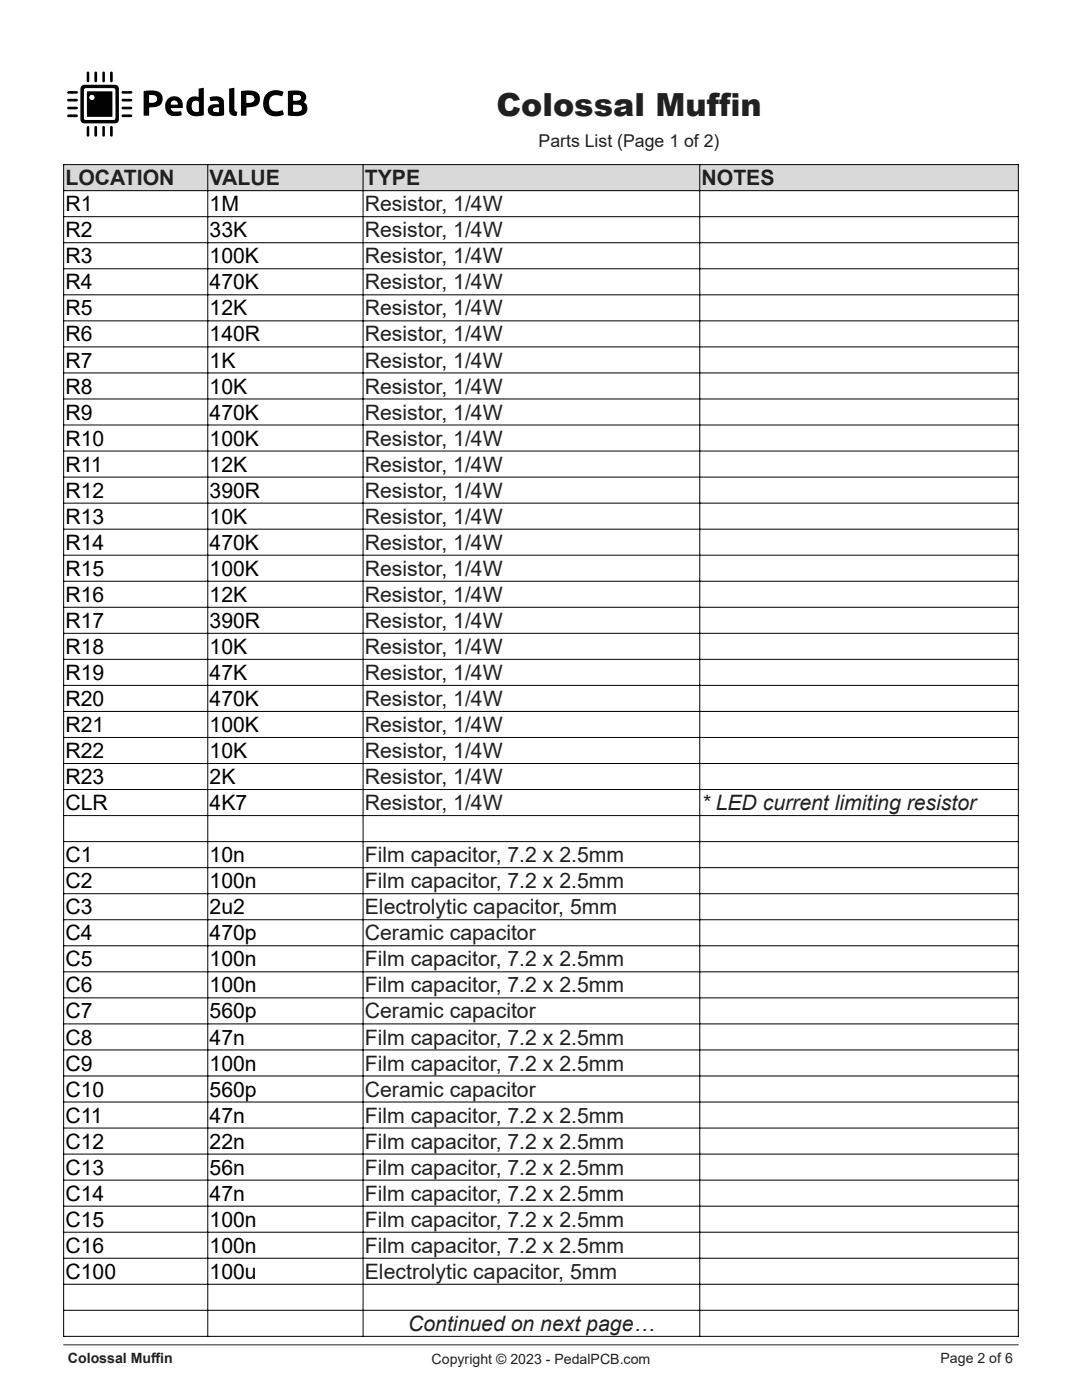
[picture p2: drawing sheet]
<svg xmlns="http://www.w3.org/2000/svg" width="216mm" height="279mm" viewBox="0 0 216 279" stroke-linecap="round" stroke-linejoin="round" font-family="sans-serif">
<path d="M12.7 268.4h190.5" fill="none" stroke="#231f20" stroke-width=".2"/>
<path d="M12.7 12.7v16.4h49.3v-16.4zM16.3 17.1a3.5 3.5 0 0 0-.3 2.2v3a3.4 3.4 0 0 0 .3 2.1 3.5 3.5 0 0 0 2.1 .2h3a3.5 3.5 0 0 0 2.1-.2l.2-.7v-5.4a.99 .99 0 0 0-.9-1.4h-4.4a3.5 3.5 0 0 0-2.1 .2zM57.4 18.2v4.8l1.6 .2a1.84 1.84 0 0 0 2.3-1.7 1.09 1.09 0 0 0-.7-1.1 1.31 1.31 0 0 0 .4-1.5 1.31 1.31 0 0 0-1.4-.8zM39.6 17.7v1.7a1.77 1.77 0 0 0-1.9 .3 1.77 1.77 0 0 0-.5 1.8 1.92 1.92 0 0 0 2.5 1.7l1-.2v-5.5zM28.7 18.2v4.9h1.1v-1.6l.2-.1a1.92 1.92 0 0 0 2.5-1.9 1.67 1.67 0 0 0-1.9-1.4zM48.1 18.2v4.9h1.1v-1.6a4.5 4.5 0 0 0 2.2-.6 1.7 1.7 0 0 0 .3-2 1.7 1.7 0 0 0-1.8-.8zM53.1 18.8a2.66 2.66 0 0 0-.3 3.2 2.66 2.66 0 0 0 3 1.2l.9-.4-.3-.8a1.79 1.79 0 0 1-2.6-.6l-.1-.3a1.58 1.58 0 0 1 .5-1.8 1.58 1.58 0 0 1 1.8-.1h.3l.3-.8a2.76 2.76 0 0 0-3.5 .4zM33.6 19.7a2.03 2.03 0 0 0-.4 2.5 2.03 2.03 0 0 0 2.4 .9l.6-.1-.1-.8-.9 .1a.86 .86 0 0 1-1.1-.7h2.4a1.78 1.78 0 0 0-.7-2.1 1.78 1.78 0 0 0-2.2 .2zM41.8 19.4l.2 .8 .8-.1a.64 .64 0 0 1 .9 .7 1.94 1.94 0 0 0-2.2 .8 1.21 1.21 0 0 0 1.4 1.6l1.8-.2v-2.2a1.44 1.44 0 0 0-2-1.6zM45.7 17.7v3.8a1.19 1.19 0 0 0 .3 1.3 1.19 1.19 0 0 0 1.2 .3l.2-.8a.59 .59 0 0 1-.6-.7v-4.1zM13.4 19.8v.3l.3 .2h1.5l.3-.3-.3-.3zM24.3 19.8v.3l.3 .2h1.5l.3-.3-.3-.3zM13.4 23v.3l.3 .1h1.5l.3-.3-.3-.3zM24.3 22.9v.4l.3 .1h1.5l.3-.3-.3-.3zM18.9 25.2l-.1 1.8 .3 .3 .2-.1 .1-.2v-1.5l-.1-.3zM18.9 14.3l-.1 1.8 .3 .3 .3-.3v-1.5l-.1-.3zM24.3 18.3v.3l.2 .1h1.6l.3-.3-.3-.2zM24.3 21.4v.3l.2 .1h1.6l.3-.3-.3-.2zM22.1 14.3l-.1 1.8 .2 .3 .3-.3v-1.5l-.1-.3zM22.1 25.2l-.1 1.8 .2 .3 .3-.3v-1.6l-.1-.2zM13.4 21.4v.3l.3 .1h1.5l.3-.2-.3-.3zM13.5 18.3l-.1 .3 .3 .1h1.5l.3-.3-.3-.2zM20.5 14.3l-.1 1.8 .3 .3 .2-.3v-1.5l-.1-.3zM17.4 25.2l-.1 1.8 .3 .3 .2-.3v-1.6l-.1-.2zM17.4 14.3l-.1 1.8 .3 .3 .2-.3v-1.5l-.1-.3zM20.5 25.2l-.1 1.8 .3 .3 .2-.3v-1.6l-.1-.2z" fill-rule="evenodd" fill="#fff"/>
<g fill="#000">
<path d="M13.5 18.3l1.7-.1 .3 .2-.3 .3h-1.5l-.3-.1z" fill-rule="evenodd"/>
<path d="M17.4 14.3h.3l.1 .3v1.5l-.2 .3-.3-.3z" fill-rule="evenodd"/>
<path d="M18.9 14.3h.4l.1 .3v1.5l-.3 .3-.3-.3z" fill-rule="evenodd"/>
<path d="M20.5 14.3h.3l.1 .3v1.5l-.2 .3-.3-.3z" fill-rule="evenodd"/>
<path d="M22.1 14.3h.3l.1 .3v1.5l-.3 .3-.2-.3z" fill-rule="evenodd"/>
<path d="M24.3 19.8l1.8-.1 .3 .3-.3 .3h-1.5l-.3-.2z" fill-rule="evenodd"/>
<path d="M24.3 18.3l1.8-.1 .3 .2-.3 .3h-1.6l-.2-.1z" fill-rule="evenodd"/>
<path d="M28.7 18.2l.2-.1a5.1 5.1 0 0 1 3 .4 1.71 1.71 0 0 1 .4 2 1.71 1.71 0 0 1-2 .9l-.5 .1v1.6h-1.1zM29.8 19v1.5a1.44 1.44 0 0 0 1.5-.5 .77 .77 0 0 0-.2-.8 .77 .77 0 0 0-.8-.2z" fill-rule="evenodd"/>
<path d="M39.6 17.7l1.1-.2v5.5a2.72 2.72 0 0 1-3.3-.7 2.21 2.21 0 0 1 1-3l1.2 .1zM38.5 20.3a1.19 1.19 0 0 0 .6 2h.5v-2a.78 .78 0 0 0-1.1 0z" fill-rule="evenodd"/>
<path d="M45.7 17.7l1.1-.2v4.1a.59 .59 0 0 0 .6 .7l-.2 .8a1.19 1.19 0 0 1-1.2-.3 1.19 1.19 0 0 1-.3-1.3z" fill-rule="evenodd"/>
<path d="M48.1 18.2l.2-.1a4.9 4.9 0 0 1 3.2 .5 1.7 1.7 0 0 1 .2 2 1.7 1.7 0 0 1-1.8 .8l-.7 .1v1.6h-1.1zM49.2 19v1.5a1.06 1.06 0 0 0 1.5-1 1.38 1.38 0 0 0-1.5-.5z" fill-rule="evenodd"/>
<path d="M57.4 18.2l1.7-.2a1.65 1.65 0 0 1 2 1.4l-.1 .4-.4 .6a1.41 1.41 0 0 1 .7 1.6 1.41 1.41 0 0 1-1.3 1.1l-1 .1-1.6-.2zM58.5 20.9v1.3l.7 .1a.74 .74 0 0 0 .9-.3 .74 .74 0 0 0 0-.9l-.6-.2zM58.6 19l-.1 .9a1.42 1.42 0 0 0 1.5-.2 .67 .67 0 0 0-.2-.7 .67 .67 0 0 0-.7-.1z" fill-rule="evenodd"/>
<path d="M13.4 21.4l1.8-.1 .3 .3-.3 .2h-1.5l-.3-.1z" fill-rule="evenodd"/>
<path d="M13.4 23l1.8-.2 .3 .3-.3 .3h-1.5l-.3-.1z" fill-rule="evenodd"/>
<path d="M13.4 19.8l1.8-.1 .3 .3-.3 .3h-1.5l-.3-.2z" fill-rule="evenodd"/>
<path d="M17.4 25.2h.3l.1 .2v1.6l-.2 .3-.3-.3z" fill-rule="evenodd"/>
<path d="M18.9 25.2h.4l.1 .3v1.5l-.1 .2-.2 .1-.3-.3z" fill-rule="evenodd"/>
<path d="M20.5 25.2h.3l.1 .2v1.6l-.2 .3-.3-.3z" fill-rule="evenodd"/>
<path d="M22.1 25.2h.3l.1 .2v1.6l-.3 .3-.2-.3z" fill-rule="evenodd"/>
<path d="M16.3 17.1a3.5 3.5 0 0 1 2.1-.2h3a3.6 3.6 0 0 1 2.1 .2l.2 .7v5.4a.99 .99 0 0 1-.9 1.4h-4.4a3.5 3.5 0 0 1-2.1-.2 3.4 3.4 0 0 1-.3-2.1v-3a3.5 3.5 0 0 1 .3-2.2zM16.9 17.7l-.1 .3v5.8l.4 .1h5.6l.2-.3v-5.8l-.4-.2z" fill-rule="evenodd"/>
<path d="M24.3 21.4l1.8-.1 .3 .2-.3 .3h-1.6l-.2-.1z" fill-rule="evenodd"/>
<path d="M24.3 22.9l1.8-.1 .3 .3-.3 .3h-1.5l-.3-.1z" fill-rule="evenodd"/>
<path d="M33.6 19.7a1.78 1.78 0 0 1 2.2-.2 1.78 1.78 0 0 1 .7 2.1h-2.4a1 1 0 0 0 1.4 .7l.6-.1 .1 .7a2.8 2.8 0 0 1-2.8-.3 2.32 2.32 0 0 1 .2-2.9zM34.2 20.3l-.1 .5h1.4a.7 .7 0 0 0-.5-.7 .7 .7 0 0 0-.8 .2z" fill-rule="evenodd"/>
<path d="M41.8 19.4a2.18 2.18 0 0 1 2.8 .6l.1 3a3.7 3.7 0 0 1-2.9-.2 1.24 1.24 0 0 1-.1-1.5 1.24 1.24 0 0 1 1.4-.5h.6a.74 .74 0 0 0-.4-.7 .74 .74 0 0 0-.8 0l-.5 .1zM42.6 21.6l-.1 .1a.41 .41 0 0 0 .3 .6l.9 .1v-.9z" fill-rule="evenodd"/>
<path d="M53.1 18.8a2.76 2.76 0 0 1 3.5-.4l-.3 .8h-.3a1.67 1.67 0 0 0-2.3 .7 1.67 1.67 0 0 0 .9 2.3h.7l1.1-.2 .3 .8a2.7 2.7 0 0 1-4.1-1.5v-1.3z" fill-rule="evenodd"/>
</g>
<g fill="#fff">
<path d="M16.9 17.7l5.7-.1 .4 .2v5.8l-.2 .3h-5.6l-.4-.1v-5.8zM17.3 18.2v5.1h5.1v-5.1z" fill-rule="evenodd"/>
<path d="M58.5 20.9h.7a.74 .74 0 0 1 .8 .2 .74 .74 0 0 1 .1 .9l-.5 .2h-1.1z" fill-rule="evenodd"/>
<path d="M58.6 19l.5-.1a.64 .64 0 0 1 .7 .2 .64 .64 0 0 1 .1 .8l-1.4 .1z" fill-rule="evenodd"/>
<path d="M38.5 20.3a.72 .72 0 0 1 1.1 .1v1.9a1.03 1.03 0 0 1-1.1-.2 1.03 1.03 0 0 1-.2-1.1z" fill-rule="evenodd"/>
<path d="M29.8 19h.5a.78 .78 0 0 1 1 .8 .78 .78 0 0 1-1.1 .7h-.4z" fill-rule="evenodd"/>
<path d="M49.2 19h.5a.79 .79 0 0 1 1 .8 .79 .79 0 0 1-1 .7h-.5z" fill-rule="evenodd"/>
<path d="M34.2 20.3a.7 .7 0 0 1 .8-.2 .7 .7 0 0 1 .5 .7h-1.4z" fill-rule="evenodd"/>
<path d="M42.6 21.6l1.1-.1v.9l-.9-.1a.42 .42 0 0 1-.3-.3 .42 .42 0 0 1 .1-.4z" fill-rule="evenodd"/>
</g>
<path d="M17.3 18.2v5.1h5.1v-5.1zM17.9 19.4a.49 .49 0 0 0 .9 0 .49 .49 0 0 0-.9 0z" fill-rule="evenodd" fill="#000"/>
<circle cx="18.3" cy="19.4" r=".49" fill="#fff"/>
<path d="M12.7 32.9h190.5v5.1h-190.5z" fill-rule="evenodd" fill="#d9d9d9"/>
<path d="M139.6 131.6v67.5h63.6v-67.5zM139.6 204.3v5.2h63.6v-5.2z" fill-rule="evenodd" fill="#fff"/>
<g fill="none" stroke="#000" stroke-width=".2">
<path d="M12.7 32.8v234M12.7 32.9h190.5M12.7 38h190.5M41.5 32.9v233.8M72.4 32.9v233.8M139.6 32.9v233.8M203.2 32.8v234M12.7 43.2h190.5M12.7 48.4h190.5M12.7 53.6h190.5M12.7 58.8h190.5M12.7 64h190.5"/>
<path d="M12.7 69.2h190.5M12.7 74.4h190.5M12.7 79.6h190.5M12.7 84.8h190.5M12.7 90h190.5M12.7 95.2h190.5M12.7 100.4h190.5M12.7 105.6h190.5M12.7 110.8h190.5M12.7 116h190.5M12.7 121.2h190.5M12.7 126.4h190.5"/>
<path d="M12.7 131.6h190.5M12.7 136.8h190.5M12.7 142h190.5M12.7 147.2h190.5M12.7 152.4h190.5M12.7 157.6h190.5M12.7 162.8h190.5M12.7 168h190.5M12.7 173.2h190.5M12.7 178.4h190.5M12.7 183.6h190.5M12.7 188.8h190.5"/>
<path d="M12.7 193.9h190.5M12.7 199.1h190.5M12.7 204.3h190.5M12.7 209.5h190.5M12.7 214.7h190.5M12.7 219.9h190.5M12.7 225.1h190.5M12.7 230.3h190.5M12.7 235.5h190.5M12.7 240.7h190.5M12.7 245.9h190.5M12.7 251.1h190.5"/>
<path d="M12.7 256.3h190.5M12.7 261.5h190.5M12.7 266.7h190.5"/>
</g>
<g font-size="6.3" fill="#231f20">
<text x="99.1" y="23.1">Colossal Muff</text>
<text x="143.5" y="23.1">in</text>
</g>
<g font-size="4.2" fill="#231f20">
<text x="13.1" y="37">LOCATION</text>
<text x="41.8" y="37">VALUE</text>
<text x="72.8" y="37">TYPE</text>
<text x="140" y="37">NOTES</text>
<text x="72.8" y="42.2">Resistor, 1/4W</text>
<text x="72.8" y="47.4">Resistor, 1/4W</text>
<text x="72.8" y="52.6">Resistor, 1/4W</text>
<text x="72.8" y="57.8">Resistor, 1/4W</text>
<text x="72.8" y="63">Resistor, 1/4W</text>
<text x="72.8" y="68.1">Resistor, 1/4W</text>
<text x="72.8" y="73.3">Resistor, 1/4W</text>
<text x="72.8" y="78.5">Resistor, 1/4W</text>
<text x="72.8" y="83.7">Resistor, 1/4W</text>
<text x="72.8" y="88.9">Resistor, 1/4W</text>
<text x="72.8" y="94.1">Resistor, 1/4W</text>
<text x="72.8" y="99.3">Resistor, 1/4W</text>
<text x="72.8" y="104.5">Resistor, 1/4W</text>
<text x="72.8" y="109.7">Resistor, 1/4W</text>
<text x="72.8" y="114.9">Resistor, 1/4W</text>
<text x="72.8" y="120.1">Resistor, 1/4W</text>
<text x="72.8" y="125.3">Resistor, 1/4W</text>
<text x="72.8" y="130.5">Resistor, 1/4W</text>
<text x="72.8" y="135.7">Resistor, 1/4W</text>
<text x="72.8" y="140.9">Resistor, 1/4W</text>
<text x="72.8" y="146.1">Resistor, 1/4W</text>
<text x="72.8" y="151.3">Resistor, 1/4W</text>
<text x="72.8" y="156.5">Resistor, 1/4W</text>
<text x="72.8" y="161.7">Resistor, 1/4W</text>
<text x="140" y="161.7">* LED current limiting resistor</text>
<text x="72.8" y="172.1">Film capacitor, 7.2 x 2.5mm</text>
<text x="72.8" y="177.3">Film capacitor, 7.2 x 2.5mm</text>
<text x="72.8" y="182.5">Electrolytic capacitor, 5mm</text>
<text x="72.8" y="187.7">Ceramic capacitor</text>
<text x="72.8" y="192.9">Film capacitor, 7.2 x 2.5mm</text>
<text x="72.8" y="198.1">Film capacitor, 7.2 x 2.5mm</text>
<text x="72.8" y="203.3">Ceramic capacitor</text>
<text x="72.8" y="208.5">Film capacitor, 7.2 x 2.5mm</text>
<text x="72.8" y="213.7">Film capacitor, 7.2 x 2.5mm</text>
<text x="72.8" y="218.8">Ceramic capacitor</text>
<text x="72.8" y="224">Film capacitor, 7.2 x 2.5mm</text>
<text x="72.8" y="229.2">Film capacitor, 7.2 x 2.5mm</text>
<text x="72.8" y="234.4">Film capacitor, 7.2 x 2.5mm</text>
<text x="72.8" y="239.6">Film capacitor, 7.2 x 2.5mm</text>
<text x="72.8" y="244.8">Film capacitor, 7.2 x 2.5mm</text>
<text x="72.8" y="250">Film capacitor, 7.2 x 2.5mm</text>
<text x="72.8" y="255.2">Electrolytic capacitor, 5mm</text>
<text x="81.4" y="265.6">Continued on next page…</text>
</g>
<g font-size="4.2">
<text x="13.1" y="42.2">R1</text>
<text x="13.1" y="47.4">R2</text>
<text x="41.8" y="42.2">1M</text>
<text x="41.8" y="47.4">33K</text>
<text x="13.1" y="52.6">R3</text>
<text x="41.8" y="52.6">100K</text>
<text x="13.1" y="57.8">R4</text>
<text x="41.8" y="57.8">470K</text>
<text x="13.1" y="63">R5</text>
<text x="41.8" y="63">12K</text>
<text x="13.1" y="68.1">R6</text>
<text x="41.8" y="68.1">140R</text>
<text x="13.1" y="73.3">R7</text>
<text x="41.8" y="73.3">1K</text>
<text x="13.1" y="78.5">R8</text>
<text x="13.1" y="83.7">R9</text>
<text x="41.8" y="78.5">10K</text>
<text x="41.8" y="83.7">470K</text>
<text x="13.1" y="88.9">R10</text>
<text x="41.8" y="88.9">100K</text>
<text x="13.1" y="94.1">R11</text>
<text x="41.8" y="94.1">12K</text>
<text x="13.1" y="99.3">R12</text>
<text x="41.8" y="99.3">390R</text>
<text x="13.1" y="104.5">R13</text>
<text x="41.8" y="104.5">10K</text>
<text x="13.1" y="109.7">R14</text>
<text x="41.8" y="109.7">470K</text>
<text x="13.1" y="114.9">R15</text>
<text x="41.8" y="114.9">100K</text>
<text x="13.1" y="120.1">R16</text>
<text x="13.1" y="125.3">R17</text>
<text x="41.8" y="120.1">12K</text>
<text x="41.8" y="125.3">390R</text>
<text x="13.1" y="130.5">R18</text>
<text x="41.8" y="130.5">10K</text>
<text x="13.1" y="135.7">R19</text>
<text x="41.8" y="135.7">47K</text>
<text x="13.1" y="140.9">R20</text>
<text x="41.8" y="140.9">470K</text>
<text x="13.1" y="146.1">R21</text>
<text x="41.8" y="146.1">100K</text>
<text x="13.1" y="151.3">R22</text>
<text x="41.8" y="151.3">10K</text>
<text x="13.1" y="156.5">R23</text>
<text x="13.1" y="161.7">CLR</text>
<text x="41.8" y="156.5">2K</text>
<text x="41.8" y="161.7">4K7</text>
<text x="13.1" y="172.1">C1</text>
<text x="41.8" y="172.1">10n</text>
<text x="13.1" y="177.3">C2</text>
<text x="41.8" y="177.3">100n</text>
<text x="13.1" y="182.5">C3</text>
<text x="41.8" y="182.5">2u2</text>
<text x="13.1" y="187.7">C4</text>
<text x="41.8" y="187.7">470p</text>
<text x="13.1" y="192.9">C5</text>
<text x="41.8" y="192.9">100n</text>
<text x="13.1" y="198.1">C6</text>
<text x="13.1" y="203.3">C7</text>
<text x="41.8" y="198.1">100n</text>
<text x="41.8" y="203.3">560p</text>
<text x="13.1" y="208.5">C8</text>
<text x="41.8" y="208.5">47n</text>
<text x="13.1" y="213.7">C9</text>
<text x="41.8" y="213.7">100n</text>
<text x="13.1" y="218.8">C10</text>
<text x="41.8" y="218.8">560p</text>
<text x="13.1" y="224">C11</text>
<text x="41.8" y="224">47n</text>
<text x="13.1" y="229.2">C12</text>
<text x="41.8" y="229.2">22n</text>
<text x="13.1" y="234.4">C13</text>
<text x="13.1" y="239.6">C14</text>
<text x="41.8" y="234.4">56n</text>
<text x="41.8" y="239.6">47n</text>
<text x="13.1" y="244.8">C15</text>
<text x="41.8" y="244.8">100n</text>
<text x="13.1" y="250">C16</text>
<text x="41.8" y="250">100n</text>
<text x="13.1" y="255.2">C100</text>
<text x="41.8" y="255.2">100u</text>
</g>
<text font-size="3.5" fill="#231f20" x="107.5" y="29.3">Parts List (Page 1 of 2)</text>
<g font-size="2.8" fill="#231f20">
<text x="13.5" y="272">Colossal Muf</text>
<text x="30.2" y="272">f</text>
<text x="30.2" y="272">in</text>
<text x="86.1" y="272.2">Copyright © 2023 - PedalPCB.com</text>
<text x="187.7" y="272">Page 2 of 6</text>
</g>
</svg>
